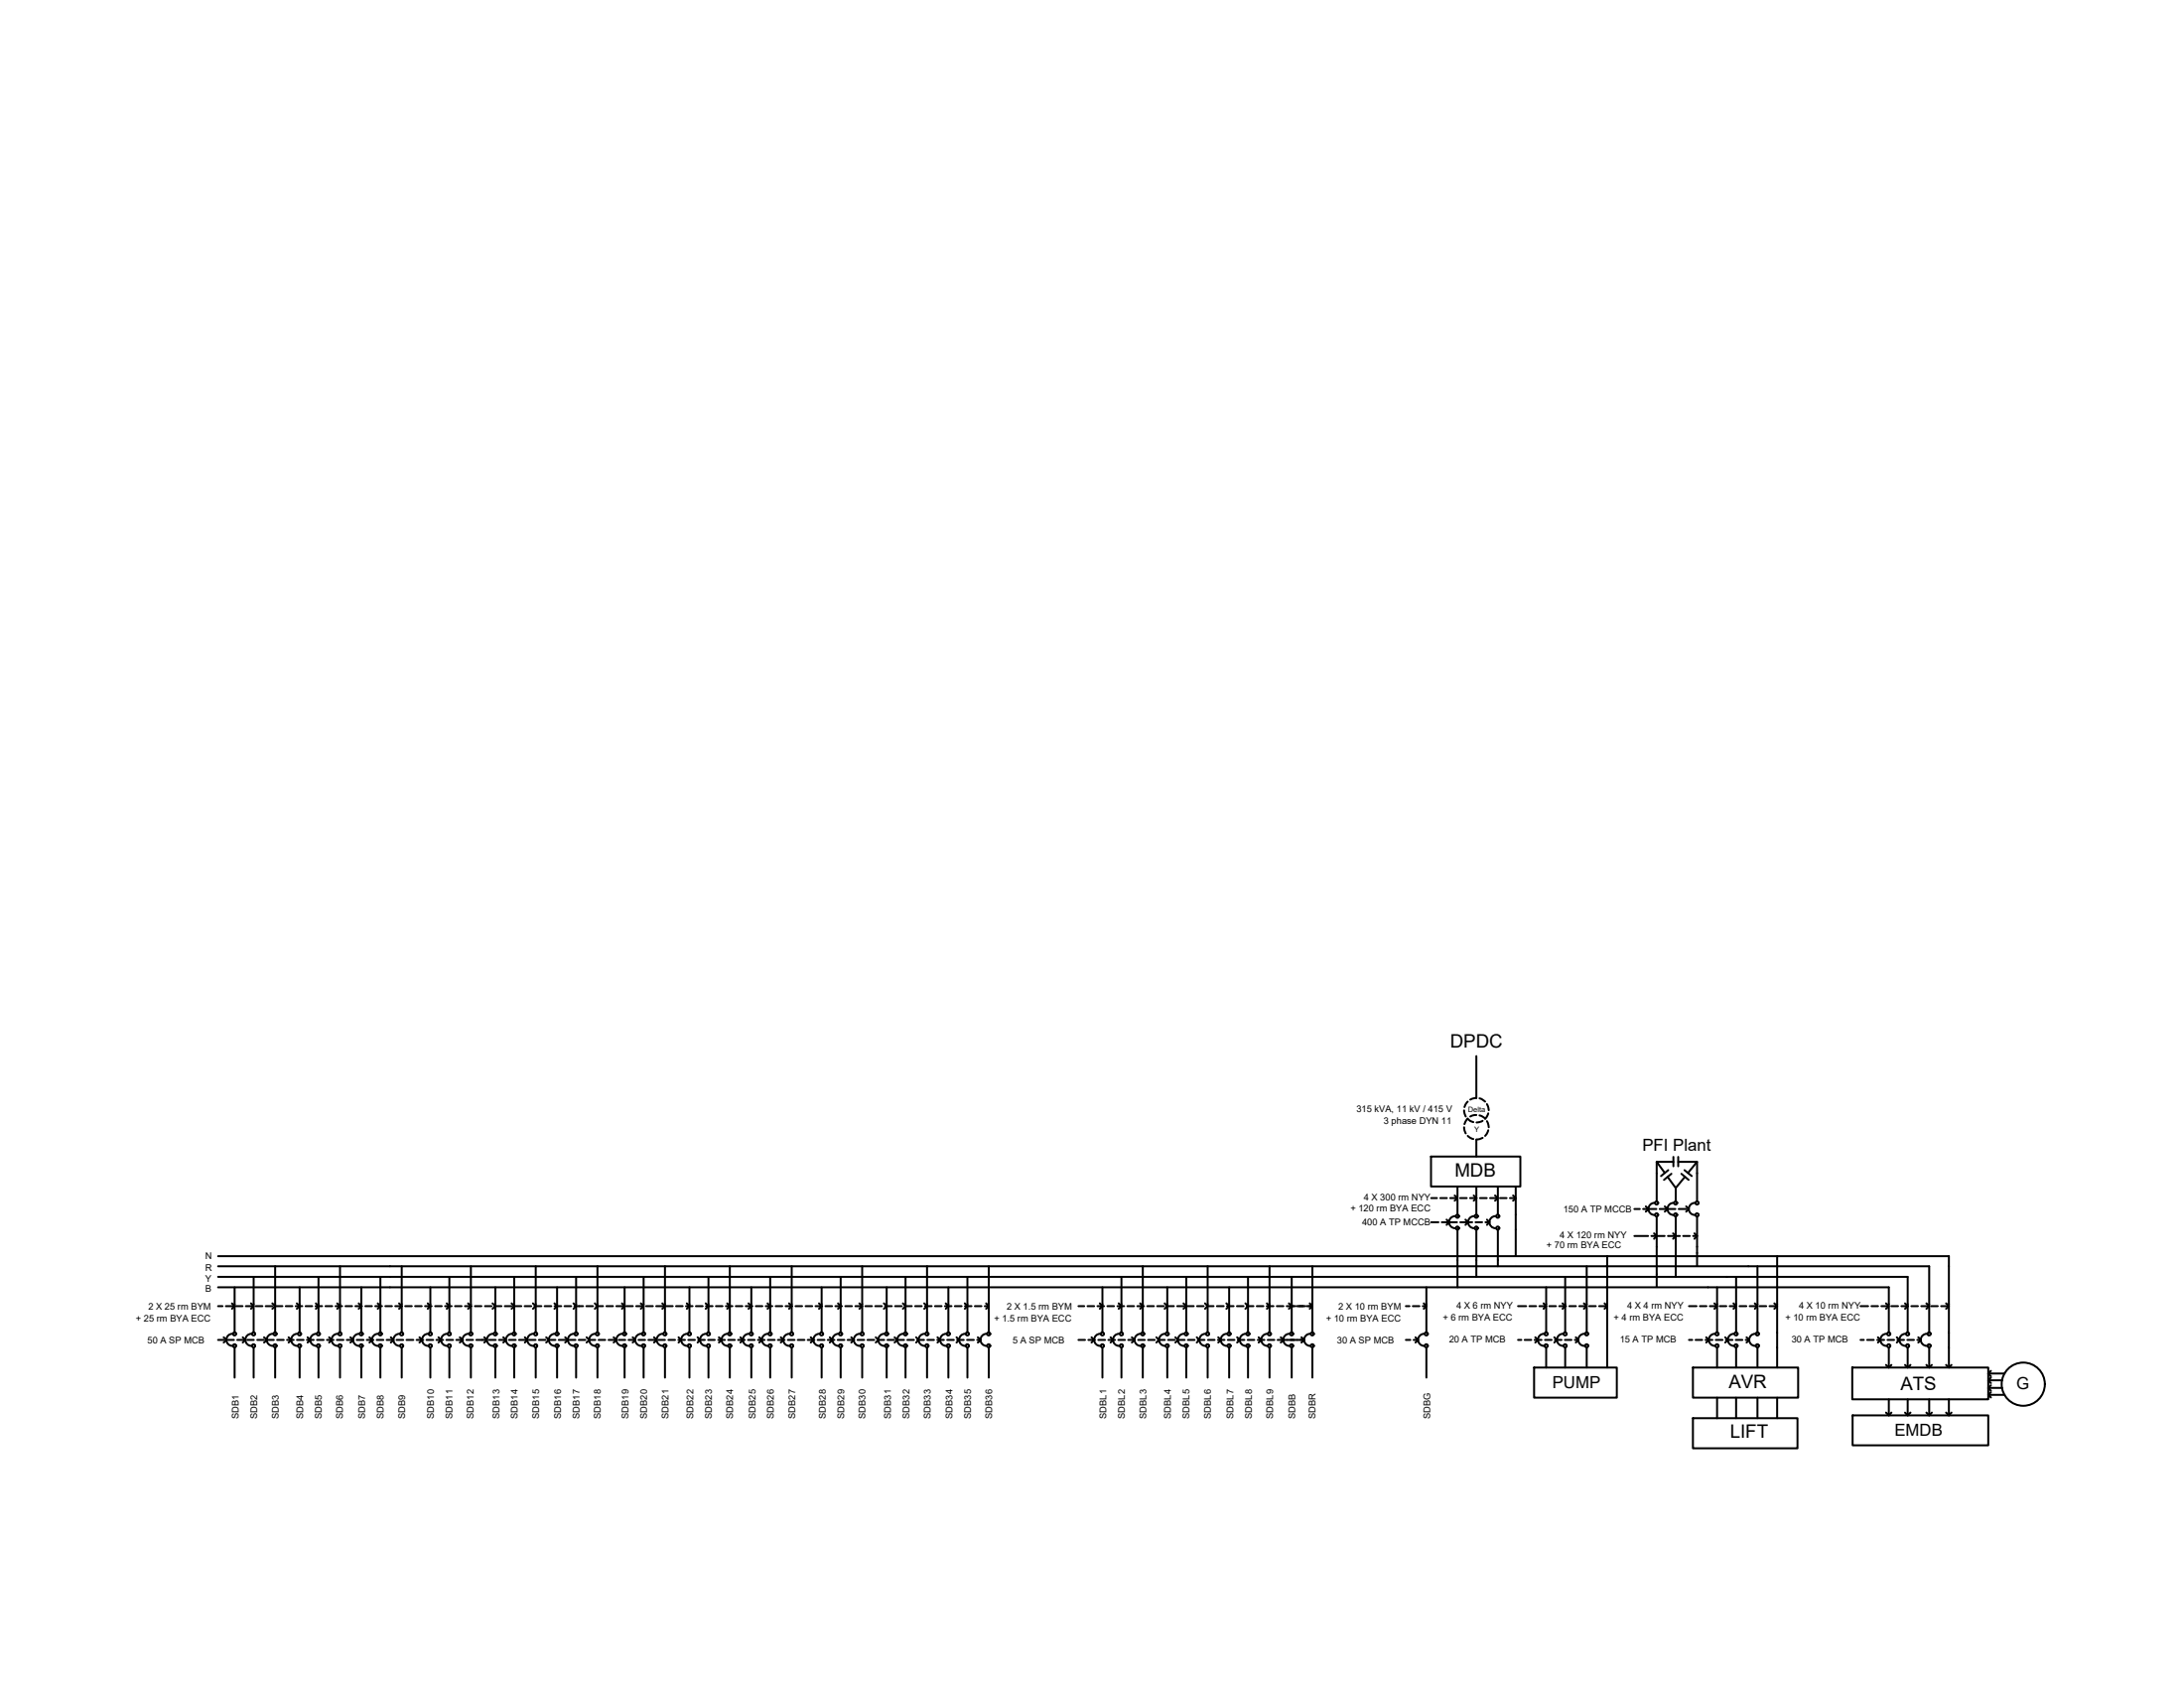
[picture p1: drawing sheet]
<svg xmlns="http://www.w3.org/2000/svg" width="279mm" height="216mm" viewBox="0 0 279 216" stroke-linecap="round" stroke-linejoin="round" font-family="sans-serif">
<!-- layer: 0 -->
<g fill="none" stroke="#000" stroke-width=".25">
<path d="M188.9 135.1v5.3M183.1 147.9h11.4v3.9h-11.4zM183.1 153.2h.7M183.1 156.3h.9M184.3 153.2h.8M184.4 156.3h2M185.1 156l.3 .3-.3 .4M185.5 153.2h.9M186.1 152.9l.4 .3-.4 .4M186.2 155.5a.77 .77 0 0 0-.8 .8 .77 .77 0 0 0 .8 .8M186.5 151.8v3.6M186.5 157.3v7.3"/>
<path d="M186.8 153.2h.8M186.8 156.3h1.5M187.5 156l.3 .3-.3 .4M188.1 153.2h.8M188.5 152.9l.4 .3-.4 .4M188.6 155.5a.77 .77 0 0 0-.8 .8 .77 .77 0 0 0 .8 .8M188.8 156.3h.8M188.9 145.7v2.2M188.9 151.8v3.6M188.9 157.3v6M189.3 153.2h.9M190 156.3h.6"/>
<path d="M190.2 156l.4 .3-.4 .4M190.6 153.2h.9M191.3 152.9l.3 .3-.3 .4M191.3 155.5a.77 .77 0 0 0-.8 .8 .77 .77 0 0 0 .8 .8M191.6 151.8v3.6M191.6 157.3v4.7M191.9 153.2h.8M193.2 153.2h.7M193.6 152.9l.3 .3-.3 .4M193.9 151.8v8.9M209.1 158.1h1.7M209.1 154.6h.7"/>
<path d="M210.2 154.6h1.7M210.5 154.3l.4 .3-.4 .4M211.3 158.1h1.7M211.6 157.7l.3 .4-.3 .3M211.7 153.9a.77 .77 0 0 0-.8 .7 .77 .77 0 0 0 .8 .8M211.9 148.6v5.1M211.9 155.6v9M212.3 154.6h2M213 154.3l.3 .3-.3 .4M213.4 158.1h1.5M213.4 149.7l-.9 .7M213.8 150.1l-.9 .8"/>
<path d="M214 157.7l.4 .4-.4 .3M214.1 148.6h-2.2l1.1 1.4M214.1 148v1.2M214.1 153.9a.77 .77 0 0 0-.8 .7 .77 .77 0 0 0 .8 .8M214.4 151.9v1.8M214.4 155.6v7.7M214.7 148.6h2.4l-1.2 1.4M214.7 148v1.2M214.8 154.6h1M215.1 150.1l.9 .8M215.3 158.1h.9M215.5 149.7l.9 .7"/>
<path d="M215.6 150.5l-1.2 1.4-1.1-1.4M215.7 154.3l.4 .3-.4 .4M216.6 158.1h.5M216.8 157.7l.3 .4-.3 .3M216.8 153.9a.77 .77 0 0 0-.8 .7 .77 .77 0 0 0 .8 .8M217.1 148.6v5.1M217.1 155.6v6.3M27.9 162h218.9v8.4M27.9 163.3h216.2v7.1M27.9 164.6h213.7v5.8M27.9 167.1h.6M27.9 171.4h.8"/>
<path d="M27.9 160.7h221.4M28.6 171l.4 .4-.4 .3M28.9 167.1h.9M29.1 171.4h.8M29.7 166.7l.3 .4-.3 .3M29.7 170.6a.77 .77 0 0 0-.7 .8 .77 .77 0 0 0 .7 .7M30 164.6v5.8M30 172.3v3.9M30.2 167.1h.8M30.4 171.4h.8M31.1 171l.3 .4-.3 .3M31.5 167.1h.8"/>
<path d="M31.6 171.4h.9M32.1 166.7l.3 .4-.3 .3M32.2 170.6a.77 .77 0 0 0-.8 .8 .77 .77 0 0 0 .8 .7M32.4 163.3v7.1M32.4 172.3v3.9M32.7 167.1h.9M32.9 171.4h.9M33.8 171l.3 .4-.3 .3M34 167.1h.8M34.2 171.4h.8M34.8 166.7l.4 .4-.4 .3M34.9 170.6a.77 .77 0 0 0-.8 .8 .77 .77 0 0 0 .8 .7"/>
<path d="M35.2 162v8.4M35.2 172.3v3.9M35.3 167.1h.8M35.5 171.4h.8M36.6 167.1h.8M36.7 171.4h.9M36.9 171l.4 .4-.4 .3M37.8 167.1h.9M38 166.7l.3 .4-.3 .3M38 171.4h.8M38 170.6a.77 .77 0 0 0-.7 .8 .77 .77 0 0 0 .7 .7M38.3 164.6v5.8"/>
<path d="M38.3 172.3v3.9M39.1 167.1h.8M39.3 171.4h.8M39.3 171l.4 .4-.4 .3M40.4 167.1h.8M40.4 166.7l.3 .4-.3 .3M40.5 170.6a.77 .77 0 0 0-.8 .8 .77 .77 0 0 0 .8 .7M40.6 171.4h.8M40.7 163.3v7.1M40.7 172.3v3.9M41.6 167.1h.9M41.8 171.4h.9"/>
<path d="M42.1 171l.3 .4-.3 .3M42.9 167.1h.9M43.1 171.4h.8M43.1 166.7l.4 .4-.4 .3M43.2 170.6a.77 .77 0 0 0-.8 .8 .77 .77 0 0 0 .8 .7M43.5 162v8.4M43.5 172.3v3.9M44.2 167.1h.8M44.4 171.4h.8M44.8 171l.4 .4-.4 .3M45.5 167.1h.8M45.6 171.4h.9"/>
<path d="M45.9 166.7l.3 .4-.3 .3M45.9 170.6a.77 .77 0 0 0-.7 .8 .77 .77 0 0 0 .7 .7M46.2 164.6v5.8M46.2 172.3v3.9M46.7 167.1h.9M46.9 171.4h.9M47.3 171l.3 .4-.3 .3M48 167.1h.9M48.2 171.4h.8M48.3 166.7l.4 .4-.4 .3M48.4 170.6a.77 .77 0 0 0-.8 .8 .77 .77 0 0 0 .8 .7M48.7 163.3v7.1"/>
<path d="M48.7 172.3v3.9M49.3 167.1h.8M49.5 171.4h.8M50 171l.4 .4-.4 .3M50.6 167.1h.8M50.7 171.4h.9M51.1 166.7l.3 .4-.3 .3M51.1 170.6a.77 .77 0 0 0-.8 .8 .77 .77 0 0 0 .8 .7M51.4 162v8.4M51.4 172.3v3.9M51.8 167.1h.9M52 171.4h.9"/>
<path d="M53.1 167.1h.9M53.3 171.4h.8M53.7 171l.3 .4-.3 .3M54.4 167.1h.8M54.6 171.4h.8M54.7 166.7l.4 .4-.4 .3M54.8 170.6a.77 .77 0 0 0-.8 .8 .77 .77 0 0 0 .8 .7M55.1 164.6v5.8M55.1 172.3v3.9M55.7 167.1h.8M55.8 171.4h.9M56.1 171l.3 .4-.3 .3"/>
<path d="M56.9 167.1h.9M57.1 171.4h.9M57.2 166.7l.3 .4-.3 .3M57.2 170.6a.77 .77 0 0 0-.8 .8 .77 .77 0 0 0 .8 .7M57.5 163.3v7.1M57.5 172.3v3.9M58.2 167.1h.9M58.4 171.4h.8M58.8 171l.4 .4-.4 .3M59.5 167.1h.8M59.7 171.4h.8M59.9 166.7l.3 .4-.3 .3"/>
<path d="M59.9 170.6a.77 .77 0 0 0-.7 .8 .77 .77 0 0 0 .7 .7M60.2 162v8.4M60.2 172.3v3.9M60.7 167.1h.9M60.9 171.4h1.2M62 171l.3 .4-.3 .3M62 167.1h.9M62.6 171.4h.8M63 166.7l.4 .4-.4 .3M63.1 170.6a.77 .77 0 0 0-.8 .8 .77 .77 0 0 0 .8 .7M63.3 167.1h.9M63.4 164.6v5.8"/>
<path d="M63.4 172.3v3.9M63.8 171.4h.9M64.4 171l.3 .4-.3 .3M64.6 167.1h.8M65.1 171.4h.9M65.4 166.7l.4 .4-.4 .3M65.5 170.6a.77 .77 0 0 0-.8 .8 .77 .77 0 0 0 .8 .7M65.8 163.3v7.1M65.8 172.3v3.9M65.8 167.1h.9M66.4 171.4h.8M67.1 167.1h.9"/>
<path d="M67.1 171l.4 .4-.4 .3M67.7 171.4h.8M68.2 166.7l.3 .4-.3 .3M68.2 170.6a.77 .77 0 0 0-.7 .8 .77 .77 0 0 0 .7 .7M68.4 167.1h.9M68.5 162v8.4M68.5 172.3v3.9M68.9 171.4h.9M69.7 167.1h.8M69.9 171l.3 .4-.3 .3M70.2 171.4h.9M70.9 166.7l.4 .4-.4 .3"/>
<path d="M71 167.1h.8M71 170.6a.77 .77 0 0 0-.8 .8 .77 .77 0 0 0 .8 .7M71.3 164.6v5.8M71.3 172.3v3.9M71.5 171.4h.8M72.2 167.1h.9M72.3 171l.3 .4-.3 .3M72.8 171.4h.8M73.4 166.7l.3 .4-.3 .3M73.4 170.6a.77 .77 0 0 0-.8 .8 .77 .77 0 0 0 .8 .7M73.5 167.1h1.1M73.7 163.3v7.1"/>
<path d="M73.7 172.3v3.9M74 171.4h.9M75 167.1h.9M75 171l.4 .4-.4 .3M75.3 171.4h.9M76.1 166.7l.3 .4-.3 .3M76.1 170.6a.77 .77 0 0 0-.7 .8 .77 .77 0 0 0 .7 .7M76.3 167.1h.9M76.4 162v8.4M76.4 172.3v3.9M76.6 171.4h.8M77.6 167.1h.8"/>
<path d="M77.9 171.4h.8M78.5 171l.3 .4-.3 .3M78.8 167.1h.9M79.1 171.4h.9M79.6 166.7l.3 .4-.3 .3M79.6 170.6a.77 .77 0 0 0-.8 .8 .77 .77 0 0 0 .8 .7M79.9 164.6v5.8M79.9 172.3v3.9M80.1 167.1h.9M80.4 171.4h.9M80.9 171l.4 .4-.4 .3M81.4 167.1h.8"/>
<path d="M81.7 171.4h.8M82 166.7l.3 .4-.3 .3M82 170.6a.77 .77 0 0 0-.7 .8 .77 .77 0 0 0 .7 .7M82.3 163.3v7.1M82.3 172.3v3.9M82.7 167.1h.8M83 171.4h.8M83.7 171l.3 .4-.3 .3M83.9 167.1h.9M84.2 171.4h.9M84.7 166.7l.4 .4-.4 .3M84.8 170.6a.77 .77 0 0 0-.8 .8 .77 .77 0 0 0 .8 .7"/>
<path d="M85.1 162v8.4M85.1 172.3v3.9M85.2 167.1h.9M85.5 171.4h.9M86.5 167.1h.8M86.8 171.4h.8M86.8 171l.3 .4-.3 .3M87.8 167.1h.8M87.9 166.7l.3 .4-.3 .3M87.9 170.6a.77 .77 0 0 0-.8 .8 .77 .77 0 0 0 .8 .7M88.1 171.4h.8M88.2 164.6v5.8"/>
<path d="M88.2 172.3v3.9M89 167.1h.9M89.2 171l.4 .4-.4 .3M89.3 171.4h.9M90.3 166.7l.3 .4-.3 .3M90.3 167.1h.9M90.3 170.6a.77 .77 0 0 0-.7 .8 .77 .77 0 0 0 .7 .7M90.6 171.4h.8M90.6 163.3v7.1M90.6 172.3v3.9M91.6 167.1h.8M91.9 171.4h.8"/>
<path d="M92 171l.3 .4-.3 .3M92.9 167.1h.8M93 166.7l.4 .4-.4 .3M93.1 170.6a.77 .77 0 0 0-.8 .8 .77 .77 0 0 0 .8 .7M93.2 171.4h.8M93.4 162v8.4M93.4 172.3v3.9M94.1 167.1h.9M94.4 171.4h.9M94.7 171l.4 .4-.4 .3M95.4 167.1h.9M95.7 171.4h.8"/>
<path d="M95.8 166.7l.3 .4-.3 .3M95.8 170.6a.77 .77 0 0 0-.8 .8 .77 .77 0 0 0 .8 .7M96.1 164.6v5.8M96.1 172.3v3.9M96.7 167.1h.8M97 171.4h.8M97.1 171l.4 .4-.4 .3M98 167.1h.8M98.2 166.7l.3 .4-.3 .3M98.2 171.4h.9M98.2 170.6a.77 .77 0 0 0-.7 .8 .77 .77 0 0 0 .7 .7M98.5 163.3v7.1"/>
<path d="M98.5 172.3v3.9M99.2 167.1h.9M99.5 171.4h.9M99.9 171l.3 .4-.3 .3M100.5 167.1h.8M100.8 171.4h.8M100.9 166.7l.4 .4-.4 .3M101 170.6a.77 .77 0 0 0-.8 .8 .77 .77 0 0 0 .8 .7M101.3 162v8.4M101.3 172.3v3.9M101.8 167.1h.8M102.1 171.4h.8"/>
<path d="M103.1 167.1h.8M103.3 171.4h.9M103.7 171l.4 .4-.4 .3M104.3 167.1h.9M104.6 171.4h.9M104.8 166.7l.3 .4-.3 .3M104.8 170.6a.77 .77 0 0 0-.7 .8 .77 .77 0 0 0 .7 .7M105.1 164.6v5.8M105.1 172.3v3.9M105.6 167.1h.8M105.9 171.4h.8M106.2 171l.3 .4-.3 .3"/>
<path d="M106.9 167.1h.8M107.2 171.4h.8M107.2 166.7l.3 .4-.3 .3M107.3 170.6a.77 .77 0 0 0-.8 .8 .77 .77 0 0 0 .8 .7M107.5 163.3v7.1M107.5 172.3v3.9M108.1 167.1h.9M108.4 171.4h.9M108.9 171l.3 .4-.3 .3M109.4 167.1h.9M109.7 171.4h.9M109.9 166.7l.4 .4-.4 .3"/>
<path d="M110 170.6a.77 .77 0 0 0-.8 .8 .77 .77 0 0 0 .8 .7M110.3 162v8.4M110.3 172.3v3.9M110.7 167.1h.8M111 171.4h.8M112 167.1h.8M112 171l.4 .4-.4 .3M112.3 171.4h.8M113.1 166.7l.3 .4-.3 .3M113.1 170.6a.77 .77 0 0 0-.7 .8 .77 .77 0 0 0 .7 .7M113.2 167.1h.9M113.4 164.6v5.8"/>
<path d="M113.4 172.3v3.9M113.5 171.4h.9M114.4 171l.4 .4-.4 .3M114.5 167.1h.9M114.8 171.4h.9M115.5 166.7l.3 .4-.3 .3M115.6 170.6a.77 .77 0 0 0-.8 .8 .77 .77 0 0 0 .8 .7M115.8 167.1h.8M115.8 163.3v7.1M115.8 172.3v3.9M116.1 171.4h.8M117.1 167.1h.8"/>
<path d="M117.2 171l.3 .4-.3 .3M117.3 171.4h.9M118.2 166.7l.4 .4-.4 .3M118.3 170.6a.77 .77 0 0 0-.8 .8 .77 .77 0 0 0 .8 .7M118.3 167.1h.9M118.6 162v8.4M118.6 172.3v3.9M118.6 171.4h.9M119.6 167.1h.9M119.9 171.4h.9M119.9 171l.4 .4-.4 .3M120.9 167.1h.8"/>
<path d="M121 166.7l.3 .4-.3 .3M121 170.6a.77 .77 0 0 0-.7 .8 .77 .77 0 0 0 .7 .7M121.2 171.4h.8M121.3 164.6v5.8M121.3 172.3v3.9M122.2 167.1h.8M122.4 171l.3 .4-.3 .3M122.4 171.4h.9M123.4 166.7l.4 .4-.4 .3M123.4 167.1h.9M123.5 170.6a.77 .77 0 0 0-.8 .8 .77 .77 0 0 0 .8 .7M123.7 171.4h.9"/>
<path d="M123.8 163.3v7.1M123.8 172.3v3.9M124.7 167.1h.9M125 171.4h.5M125.1 171l.4 .4-.4 .3M126 167.1h.5M126.2 166.7l.3 .4-.3 .3M126.2 170.6a.77 .77 0 0 0-.8 .8 .77 .77 0 0 0 .8 .7M126.5 162v8.4M126.5 172.3v3.9M138 167.1h.7M138 171.4h.8"/>
<path d="M139.1 167.1h.9M139.2 171.4h.9M139.6 171l.4 .4-.4 .3M140.4 167.1h.8M140.5 171.4h.9M140.7 166.7l.3 .4-.3 .3M140.7 170.6a.77 .77 0 0 0-.7 .8 .77 .77 0 0 0 .7 .7M141 164.6v5.8M141 172.3v3.9M141.7 167.1h.8M141.8 171.4h.8M142.1 171l.3 .4-.3 .3"/>
<path d="M143 167.1h.8M143.1 171.4h.8M143.1 166.7l.4 .4-.4 .3M143.2 170.6a.77 .77 0 0 0-.8 .8 .77 .77 0 0 0 .8 .7M143.5 163.3v7.1M143.5 172.3v3.9M144.2 167.1h.9M144.3 171.4h.9M144.8 171l.3 .4-.3 .3M145.5 167.1h.8M145.6 171.4h.9M145.9 166.7l.3 .4-.3 .3"/>
<path d="M145.9 170.6a.77 .77 0 0 0-.8 .8 .77 .77 0 0 0 .8 .7M146.2 162v8.4M146.2 172.3v3.9M146.8 167.1h.8M146.9 171.4h.8M147.9 171l.4 .4-.4 .3M148 167.1h.9M148.2 171.4h.8M149 166.7l.3 .4-.3 .3M149 170.6a.77 .77 0 0 0-.7 .8 .77 .77 0 0 0 .7 .7M149.3 164.6v5.8M149.3 172.3v3.9"/>
<path d="M149.3 167.1h.9M149.4 171.4h.9M150.4 171l.3 .4-.3 .3M150.6 167.1h.8M150.7 171.4h.9M151.4 166.7l.4 .4-.4 .3M151.5 170.6a.77 .77 0 0 0-.8 .8 .77 .77 0 0 0 .8 .7M151.8 163.3v7.1M151.8 172.3v3.9M151.9 167.1h.8M152 171.4h.8M153.1 171l.3 .4-.3 .3"/>
<path d="M153.1 167.1h.9M153.2 171.4h.9M154.2 166.7l.3 .4-.3 .3M154.2 170.6a.77 .77 0 0 0-.8 .8 .77 .77 0 0 0 .8 .7M154.4 167.1h.9M154.5 162v8.4M154.5 172.3v3.9M154.5 171.4h.9M155.7 167.1h.8M155.8 171.4h.9M155.9 171l.3 .4-.3 .3M156.9 166.7l.3 .4-.3 .3"/>
<path d="M156.9 170.6a.77 .77 0 0 0-.7 .8 .77 .77 0 0 0 .7 .7M157 167.1h.8M157.1 171.4h.8M157.2 164.6v5.8M157.2 172.3v3.9M158.2 167.1h.9M158.3 171l.3 .4-.3 .3M158.3 171.4h.9M159.3 166.7l.4 .4-.4 .3M159.4 170.6a.77 .77 0 0 0-.8 .8 .77 .77 0 0 0 .8 .7M159.5 167.1h.9M159.6 171.4h.9"/>
<path d="M159.7 163.3v7.1M159.7 172.3v3.9M160.8 167.1h.8M160.9 171.4h.9M161 171l.4 .4-.4 .3M162.1 167.1h.8M162.1 166.7l.3 .4-.3 .3M162.1 170.6a.77 .77 0 0 0-.7 .8 .77 .77 0 0 0 .7 .7M162.2 171.4h.8M162.4 162v8.4M162.4 172.3v3.9M163.3 167.1h.9"/>
<path d="M163.4 171.4h1.3M163.9 171l.3 .4-.3 .3M164.6 167.1h1.1M164.7 171.4h1.2M164.9 166.7l.3 .4-.3 .3M164.9 170.6a.77 .77 0 0 0-.7 .8 .77 .77 0 0 0 .7 .7M165.2 163.3v7.1M165.2 172.3v3.9M165.9 167.1h1.1M166 171.4h.8M166.5 171l.3 .4-.3 .3M167.2 167.1h.7"/>
<path d="M167.6 166.7l.3 .4-.3 .3M167.6 170.6a.77 .77 0 0 0-.8 .8 .77 .77 0 0 0 .8 .7M167.9 162v8.4M167.9 172.3v3.9M179.9 167.1h.4M179.9 171.4h.5M180.7 167.1h.9M180.8 171.4h.6M181.1 171l.3 .4-.3 .3M182 167.1h.5M182.1 166.7l.4 .4-.4 .3M182.2 170.6a.77 .77 0 0 0-.8 .8 .77 .77 0 0 0 .8 .7"/>
<path d="M182.5 164.6v5.8M182.5 172.3v3.9M194.2 167.1h1M194.2 171.4h.4M195.1 171.4h.8M195.7 167.1h.8M196.3 174.9h10.5v3.9h-10.5zM196.3 171.4h.9M196.4 171l.4 .4-.4 .3M196.9 167.1h.9M197.5 166.7l.3 .4-.3 .3M197.5 170.6a.77 .77 0 0 0-.8 .8 .77 .77 0 0 0 .8 .7"/>
<path d="M197.7 171.4h.8M197.8 164.6v5.8M197.8 172.3v2.6M198.2 167.1h.9M198.8 171l.4 .4-.4 .3M198.9 171.4h.9M199.5 167.1h.8M199.9 166.7l.3 .4-.3 .3M200 170.6a.77 .77 0 0 0-.8 .8 .77 .77 0 0 0 .8 .7M200.2 171.4h.8M200.2 163.3v7.1M200.2 172.3v2.6"/>
<path d="M200.8 167.1h.8M201.5 171.4h.4M201.6 171l.3 .4-.3 .3M202 167.1h.9M202.6 166.7l.4 .4-.4 .3M202.7 170.6a.77 .77 0 0 0-.8 .8 .77 .77 0 0 0 .8 .7M203 162v8.4M203 172.3v2.6M203.3 167.1h.9M204.6 167.1h1M205.3 166.7l.3 .4-.3 .3M205.6 160.7v14.2"/>
<path d="M216.1 167.1h.9M216.1 171.4h.4M216.6 174.9h13.4v3.9h-13.4zM216.9 171.4h.9M217.5 167.1h.8M218.2 171.4h.9M218.3 171l.3 .4-.3 .3M218.7 167.1h.9M219.3 166.7l.4 .4-.4 .3M219.4 170.6a.77 .77 0 0 0-.8 .8 .77 .77 0 0 0 .8 .7M219.5 171.4h.9M219.7 164.6v5.8"/>
<path d="M219.7 172.3v2.6M219.7 178.8v2.6M220 167.1h.9M220.7 171l.3 .4-.3 .3M220.8 171.4h.8M221.3 167.1h.8M221.8 166.7l.3 .4-.3 .3M221.8 170.6a.77 .77 0 0 0-.8 .8 .77 .77 0 0 0 .8 .7M222.1 171.4h.8M222.1 163.3v7.1M222.1 172.3v2.6M222.1 178.8v2.6"/>
<path d="M222.5 167.1h.9M223.3 171.4h.5M223.4 171l.4 .4-.4 .3M223.8 167.1h.9M224.5 166.7l.3 .4-.3 .3M224.5 170.6a.77 .77 0 0 0-.7 .8 .77 .77 0 0 0 .7 .7M224.8 162v8.4M224.8 172.3v2.6M224.8 178.8v2.6M225.1 167.1h.9M226.4 167.1h1M227 166.7l.4 .4-.4 .3"/>
<path d="M227.4 160.7v14.2M237 174.9h17.4v4.1h-17.4zM238 167.1h1M238 171.4h.4M238.9 171.4h.8M239.4 167.1h.9M240.2 171.4h.8M240.2 171l.4 .4-.4 .3M240.7 167.1h.8M241.3 166.7l.3 .4-.3 .3M241.3 174.6l.3 .3 .4-.3M241.3 170.6a.77 .77 0 0 0-.7 .8 .77 .77 0 0 0 .7 .7"/>
<path d="M241.5 171.4h.8M241.6 172.3v2.6M241.6 179v2M242 167.1h.8M242.7 171l.3 .4-.3 .3M242.7 171.4h.9M243.2 167.1h.9M243.7 166.7l.4 .4-.4 .3M243.7 174.6l.4 .3 .3-.3M243.8 170.6a.77 .77 0 0 0-.8 .8 .77 .77 0 0 0 .8 .7M244 171.4h.9M244.1 172.3v2.6"/>
<path d="M244.1 179v2M244.5 167.1h.9M245.3 171.4h.4M245.4 171l.3 .4-.3 .3M245.8 167.1h.8M246.4 166.7l.4 .4-.4 .3M246.4 174.6l.4 .3 .3-.3M246.5 170.6a.77 .77 0 0 0-.8 .8 .77 .77 0 0 0 .8 .7M246.8 172.3v2.6M246.8 179v2M247.1 167.1h.8M248.3 167.1h1"/>
<path d="M249 166.7l.3 .4-.3 .3M249 174.6l.3 .3 .4-.3M249.3 162v12.9M249.3 179v2M254.4 175.7h2.1M254.4 178.4h2.1M254.4 176.5h1.7M254.4 177.5h1.7M254.7 175.3l-.3 .4 .3 .3M254.7 176.2l-.3 .3 .3 .4M254.7 177.2l-.3 .3 .3 .4M254.7 178.1l-.3 .3 .3 .3"/>
<path d="M216.6 181.4h13.4v3.8h-13.4zM237 181h17.4v3.9h-17.4zM241.3 180.7l.3 .3 .4-.3M243.7 180.7l.4 .3 .3-.3M246.4 180.7l.4 .3 .3-.3M249 180.7l.3 .3 .4-.3"/>
<circle cx="186.4" cy="155.6" r=".2"/>
<circle cx="186.4" cy="157.1" r=".2"/>
<circle cx="188.9" cy="157.1" r=".2"/>
<circle cx="188.9" cy="155.6" r=".2"/>
<circle cx="191.6" cy="155.6" r=".2"/>
<circle cx="191.6" cy="157.1" r=".2"/>
<circle cx="211.9" cy="153.9" r=".2"/>
<circle cx="211.9" cy="155.4" r=".2"/>
<circle cx="214.4" cy="153.9" r=".2"/>
<circle cx="214.4" cy="155.4" r=".2"/>
<circle cx="217.1" cy="155.4" r=".2"/>
<circle cx="217.1" cy="153.9" r=".2"/>
<circle cx="30" cy="172.1" r=".2"/>
<circle cx="30" cy="170.6" r=".2"/>
<circle cx="32.4" cy="170.6" r=".2"/>
<circle cx="32.4" cy="172.1" r=".2"/>
<circle cx="35.2" cy="170.6" r=".2"/>
<circle cx="35.2" cy="172.1" r=".2"/>
<circle cx="38.3" cy="170.6" r=".2"/>
<circle cx="38.3" cy="172.1" r=".2"/>
<circle cx="40.7" cy="170.6" r=".2"/>
<circle cx="40.7" cy="172.1" r=".2"/>
<circle cx="43.5" cy="170.6" r=".2"/>
<circle cx="43.5" cy="172.1" r=".2"/>
<circle cx="46.2" cy="170.6" r=".2"/>
<circle cx="46.2" cy="172.1" r=".2"/>
<circle cx="48.7" cy="172.1" r=".2"/>
<circle cx="48.7" cy="170.6" r=".2"/>
<circle cx="51.4" cy="170.6" r=".2"/>
<circle cx="51.4" cy="172.1" r=".2"/>
<circle cx="55" cy="170.6" r=".2"/>
<circle cx="55" cy="172.1" r=".2"/>
<circle cx="57.5" cy="172.1" r=".2"/>
<circle cx="57.5" cy="170.6" r=".2"/>
<circle cx="60.2" cy="172.1" r=".2"/>
<circle cx="60.2" cy="170.6" r=".2"/>
<circle cx="63.4" cy="170.6" r=".2"/>
<circle cx="63.4" cy="172.1" r=".2"/>
<circle cx="65.8" cy="170.6" r=".2"/>
<circle cx="65.8" cy="172.1" r=".2"/>
<circle cx="68.5" cy="170.6" r=".2"/>
<circle cx="68.5" cy="172.1" r=".2"/>
<circle cx="71.3" cy="172.1" r=".2"/>
<circle cx="71.3" cy="170.6" r=".2"/>
<circle cx="73.7" cy="170.6" r=".2"/>
<circle cx="73.7" cy="172.1" r=".2"/>
<circle cx="76.4" cy="172.1" r=".2"/>
<circle cx="76.4" cy="170.6" r=".2"/>
<circle cx="79.9" cy="172.1" r=".2"/>
<circle cx="79.9" cy="170.6" r=".2"/>
<circle cx="82.3" cy="170.6" r=".2"/>
<circle cx="82.3" cy="172.1" r=".2"/>
<circle cx="85.1" cy="170.6" r=".2"/>
<circle cx="85.1" cy="172.1" r=".2"/>
<circle cx="88.2" cy="170.6" r=".2"/>
<circle cx="88.2" cy="172.1" r=".2"/>
<circle cx="90.6" cy="172.1" r=".2"/>
<circle cx="90.6" cy="170.6" r=".2"/>
<circle cx="93.4" cy="170.6" r=".2"/>
<circle cx="93.4" cy="172.1" r=".2"/>
<circle cx="96.1" cy="172.1" r=".2"/>
<circle cx="96.1" cy="170.6" r=".2"/>
<circle cx="98.5" cy="170.6" r=".2"/>
<circle cx="98.5" cy="172.1" r=".2"/>
<circle cx="101.3" cy="170.6" r=".2"/>
<circle cx="101.3" cy="172.1" r=".2"/>
<circle cx="105.1" cy="170.6" r=".2"/>
<circle cx="105.1" cy="172.1" r=".2"/>
<circle cx="107.5" cy="172.1" r=".2"/>
<circle cx="107.5" cy="170.6" r=".2"/>
<circle cx="110.3" cy="170.6" r=".2"/>
<circle cx="110.3" cy="172.1" r=".2"/>
<circle cx="113.4" cy="170.6" r=".2"/>
<circle cx="113.4" cy="172.1" r=".2"/>
<circle cx="115.8" cy="170.6" r=".2"/>
<circle cx="115.8" cy="172.1" r=".2"/>
<circle cx="118.6" cy="172.1" r=".2"/>
<circle cx="118.6" cy="170.6" r=".2"/>
<circle cx="121.3" cy="170.6" r=".2"/>
<circle cx="121.3" cy="172.1" r=".2"/>
<circle cx="123.8" cy="170.6" r=".2"/>
<circle cx="123.8" cy="172.1" r=".2"/>
<circle cx="126.5" cy="170.6" r=".2"/>
<circle cx="126.5" cy="172.1" r=".2"/>
<circle cx="141" cy="172.1" r=".2"/>
<circle cx="141" cy="170.6" r=".2"/>
<circle cx="143.5" cy="170.6" r=".2"/>
<circle cx="143.5" cy="172.1" r=".2"/>
<circle cx="146.2" cy="172.1" r=".2"/>
<circle cx="146.2" cy="170.6" r=".2"/>
<circle cx="149.3" cy="172.1" r=".2"/>
<circle cx="149.3" cy="170.6" r=".2"/>
<circle cx="151.8" cy="172.1" r=".2"/>
<circle cx="151.8" cy="170.6" r=".2"/>
<circle cx="154.5" cy="172.1" r=".2"/>
<circle cx="154.5" cy="170.6" r=".2"/>
<circle cx="157.2" cy="170.6" r=".2"/>
<circle cx="157.2" cy="172.1" r=".2"/>
<circle cx="159.6" cy="170.6" r=".2"/>
<circle cx="159.6" cy="172.1" r=".2"/>
<circle cx="162.4" cy="170.6" r=".2"/>
<circle cx="162.4" cy="172.1" r=".2"/>
<circle cx="165.2" cy="170.6" r=".2"/>
<circle cx="165.2" cy="172.1" r=".2"/>
<circle cx="167.9" cy="172.1" r=".2"/>
<circle cx="167.9" cy="170.6" r=".2"/>
<circle cx="182.5" cy="172.1" r=".2"/>
<circle cx="182.5" cy="170.6" r=".2"/>
<circle cx="197.8" cy="170.6" r=".2"/>
<circle cx="197.8" cy="172.1" r=".2"/>
<circle cx="200.2" cy="170.6" r=".2"/>
<circle cx="200.2" cy="172.1" r=".2"/>
<circle cx="203" cy="170.6" r=".2"/>
<circle cx="203" cy="172.1" r=".2"/>
<circle cx="219.7" cy="170.6" r=".2"/>
<circle cx="219.7" cy="172.1" r=".2"/>
<circle cx="222.1" cy="170.6" r=".2"/>
<circle cx="222.1" cy="172.1" r=".2"/>
<circle cx="224.8" cy="172.1" r=".2"/>
<circle cx="224.8" cy="170.6" r=".2"/>
<circle cx="241.6" cy="170.6" r=".2"/>
<circle cx="241.6" cy="172.1" r=".2"/>
<circle cx="244" cy="170.6" r=".2"/>
<circle cx="244" cy="172.1" r=".2"/>
<circle cx="246.8" cy="170.6" r=".2"/>
<circle cx="246.8" cy="172.1" r=".2"/>
<circle cx="258.8" cy="177" r="2.76"/>
</g>
<!-- layer: Layer1 -->
<g fill="none" stroke="#000" stroke-width=".25">
<path d="M187.3 144.2l.2 .8M187.3 142l.2 .8M187.8 143.1l-.5 .7M187.8 145.3l.3 .2 .4 .2M187.8 140.9l-.5 .7M187.8 143.1l.3 .3 .4 .1M188.9 142.6l-.8 .2M188.9 140.4l-.8 .2M189.3 142.7l.7 .4M189.3 140.5l.7 .4M189.7 145.5l-.8 .2M189.7 143.4l-.8 .2"/>
<path d="M190.2 143.4l.3 .8M190.2 141.2l.3 .8M190.4 144.6l-.4 .7M190.4 142.4l-.4 .7M227.4 178.8v2.6M249.3 160.7v1.3"/>
</g>
<g font-size="2.4">
<text x="185.5" y="134">DPDC</text>
<text x="186.1" y="150.6">MDB</text>
<text x="221.1" y="177.6">AVR</text>
<text x="243.1" y="177.8">ATS</text>
<text x="221.3" y="184">LIFT</text>
</g>
<g font-size="2.1">
<text x="210.1" y="147.2">PFI Plant</text>
<text x="198.6" y="177.6">PUMP</text>
<text x="257.9" y="177.6">G</text>
<text x="242.4" y="183.7">EMDB</text>
</g>
<g font-size="1.2">
<text x="173.5" y="142.3">315 kVA, 11 kV / 415 V</text>
<text x="177" y="143.7">3 phase DYN 11</text>
<text x="172.8" y="154.9">+ 120 rm BYA ECC</text>
<text x="174.5" y="153.5">4 X 300 rm NYY</text>
<text x="200" y="155.1">150 A TP MCCB</text>
<text x="26.3" y="161.1">N</text>
<text x="174.2" y="156.8">400 A TP MCCB</text>
<text x="197.8" y="159.7">+ 70 rm BYA ECC</text>
<text x="199.5" y="158.3">4 X 120 rm NYY</text>
<text x="19" y="167.5">2 X 25 rm BYM</text>
<text x="26.3" y="165.2">B</text>
<text x="26.3" y="163.9">Y</text>
<text x="26.3" y="162.5">R</text>
<text x="128.8" y="167.5">2 X 1.5 rm BYM</text>
<text x="171.2" y="167.5">2 X 10 rm BYM</text>
<text x="186.3" y="167.4">4 X 6 rm NYY</text>
<text x="208.2" y="167.4">4 X 4 rm NYY</text>
<text x="230.1" y="167.4">4 X 10 rm NYY</text>
<text x="17.4" y="169">+ 25 rm BYA ECC</text>
<text x="18.9" y="171.8">50 A SP MCB</text>
<text x="127.2" y="169">+ 1.5 rm BYA ECC</text>
<text x="129.5" y="171.8">5 A SP MCB</text>
<text x="169.6" y="169">+ 10 rm BYA ECC</text>
<text x="171" y="171.8">30 A SP MCB</text>
<text x="184.6" y="168.9">+ 6 rm BYA ECC</text>
<text x="185.4" y="171.7">20 A TP MCB</text>
<text x="206.4" y="168.9">+ 4 rm BYA ECC</text>
<text x="207.2" y="171.7">15 A TP MCB</text>
<text x="228.4" y="168.9">+ 10 rm BYA ECC</text>
<text x="229.2" y="171.7">30 A TP MCB</text>
<text x="30.5" y="181.5" transform="rotate(-90 30.5 181.5)">SDB1</text>
<text x="32.9" y="181.5" transform="rotate(-90 32.9 181.5)">SDB2</text>
<text x="35.6" y="181.5" transform="rotate(-90 35.6 181.5)">SDB3</text>
<text x="38.8" y="181.5" transform="rotate(-90 38.8 181.5)">SDB4</text>
<text x="41.2" y="181.5" transform="rotate(-90 41.2 181.5)">SDB5</text>
<text x="43.9" y="181.5" transform="rotate(-90 43.9 181.5)">SDB6</text>
<text x="46.7" y="181.5" transform="rotate(-90 46.7 181.5)">SDB7</text>
<text x="49.1" y="181.5" transform="rotate(-90 49.1 181.5)">SDB8</text>
<text x="51.8" y="181.5" transform="rotate(-90 51.8 181.5)">SDB9</text>
<text x="55.5" y="181.5" transform="rotate(-90 55.5 181.5)">SDB10</text>
<text x="57.9" y="181.5" transform="rotate(-90 57.9 181.5)">SDB11</text>
<text x="60.6" y="181.5" transform="rotate(-90 60.6 181.5)">SDB12</text>
<text x="63.9" y="181.5" transform="rotate(-90 63.9 181.5)">SDB13</text>
<text x="66.2" y="181.5" transform="rotate(-90 66.2 181.5)">SDB14</text>
<text x="69" y="181.5" transform="rotate(-90 69 181.5)">SDB15</text>
<text x="71.8" y="181.5" transform="rotate(-90 71.8 181.5)">SDB16</text>
<text x="74.1" y="181.5" transform="rotate(-90 74.1 181.5)">SDB17</text>
<text x="76.9" y="181.5" transform="rotate(-90 76.9 181.5)">SDB18</text>
<text x="80.4" y="181.5" transform="rotate(-90 80.4 181.5)">SDB19</text>
<text x="82.8" y="181.5" transform="rotate(-90 82.8 181.5)">SDB20</text>
<text x="85.5" y="181.5" transform="rotate(-90 85.5 181.5)">SDB21</text>
<text x="88.7" y="181.5" transform="rotate(-90 88.7 181.5)">SDB22</text>
<text x="91.1" y="181.5" transform="rotate(-90 91.1 181.5)">SDB23</text>
<text x="93.8" y="181.5" transform="rotate(-90 93.8 181.5)">SDB24</text>
<text x="96.6" y="181.5" transform="rotate(-90 96.6 181.5)">SDB25</text>
<text x="99" y="181.5" transform="rotate(-90 99 181.5)">SDB26</text>
<text x="101.7" y="181.5" transform="rotate(-90 101.7 181.5)">SDB27</text>
<text x="105.6" y="181.5" transform="rotate(-90 105.6 181.5)">SDB28</text>
<text x="108" y="181.5" transform="rotate(-90 108 181.5)">SDB29</text>
<text x="110.7" y="181.5" transform="rotate(-90 110.7 181.5)">SDB30</text>
<text x="114" y="181.5" transform="rotate(-90 114 181.5)">SDB31</text>
<text x="116.3" y="181.5" transform="rotate(-90 116.3 181.5)">SDB32</text>
<text x="119.1" y="181.5" transform="rotate(-90 119.1 181.5)">SDB33</text>
<text x="121.8" y="181.5" transform="rotate(-90 121.8 181.5)">SDB34</text>
<text x="124.2" y="181.5" transform="rotate(-90 124.2 181.5)">SDB35</text>
<text x="126.9" y="181.5" transform="rotate(-90 126.9 181.5)">SDB36</text>
<text x="141.5" y="181.5" transform="rotate(-90 141.5 181.5)">SDBL1</text>
<text x="143.9" y="181.5" transform="rotate(-90 143.9 181.5)">SDBL2</text>
<text x="146.6" y="181.5" transform="rotate(-90 146.6 181.5)">SDBL3</text>
<text x="149.8" y="181.5" transform="rotate(-90 149.8 181.5)">SDBL4</text>
<text x="152.2" y="181.5" transform="rotate(-90 152.2 181.5)">SDBL5</text>
<text x="154.9" y="181.5" transform="rotate(-90 154.9 181.5)">SDBL6</text>
<text x="157.8" y="181.5" transform="rotate(-90 157.8 181.5)">SDBL7</text>
<text x="160.1" y="181.5" transform="rotate(-90 160.1 181.5)">SDBL8</text>
<text x="162.9" y="181.5" transform="rotate(-90 162.9 181.5)">SDBL9</text>
<text x="165.7" y="181.5" transform="rotate(-90 165.7 181.5)">SDBB</text>
<text x="168.3" y="181.5" transform="rotate(-90 168.3 181.5)">SDBR</text>
<text x="183" y="181.5" transform="rotate(-90 183 181.5)">SDBG</text>
</g>
<g font-size=".9">
<text x="187.8" y="142.2">Delta</text>
<text x="188.6" y="144.8">Y</text>
</g>
</svg>
